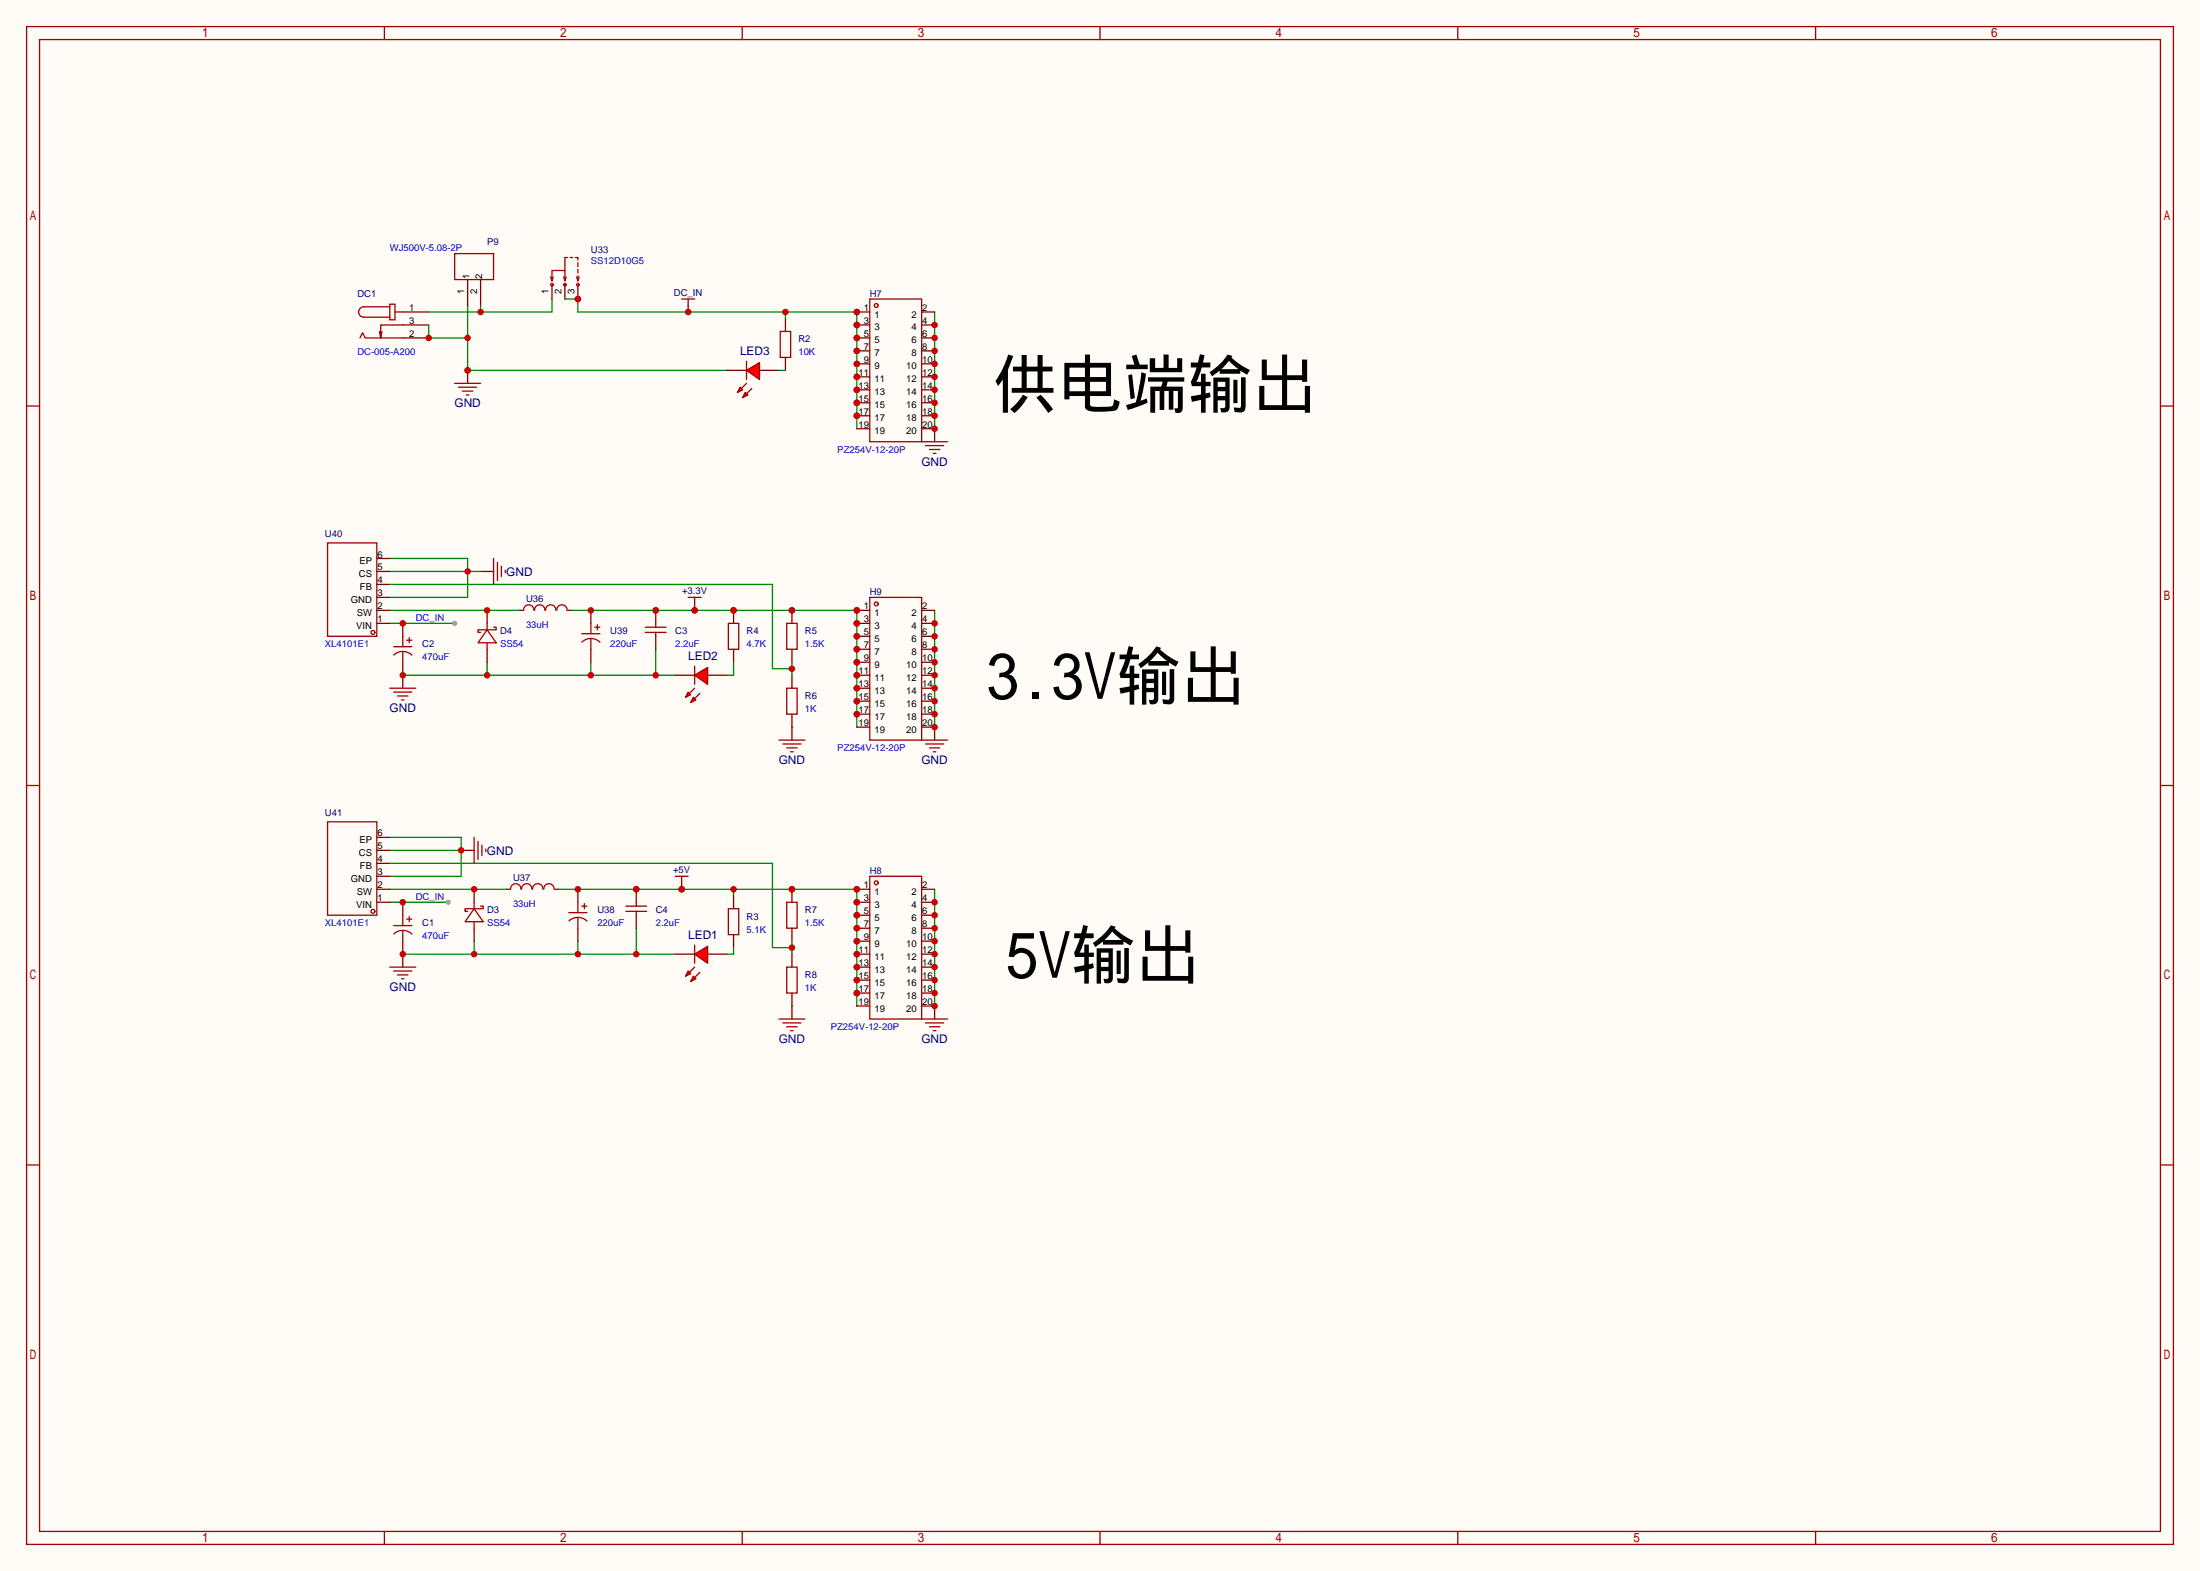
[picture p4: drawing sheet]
<svg xmlns="http://www.w3.org/2000/svg" width="431mm" height="308mm" viewBox="0 0 431 308" stroke-linecap="round" stroke-linejoin="round" font-family="sans-serif">
<path d="M0 0h430.8v307.6h-430.8z" fill="#fffcf7"/>
<g fill="none" stroke="#a10000" stroke-width=".25">
<path d="M5.2 5.2h420.4v297.2h-420.4zM7.7 7.7h415.3v292.1h-415.3zM75.3 5.2v2.5M145.3 5.2v2.5M215.4 5.2v2.5M285.5 5.2v2.5M355.5 5.2v2.5M76.3 59.6h1v3h-1zM5.2 79.5h2.5M70.5 66.2l.5-1 .5 1h7.4M74.8 64.9l-.3 1.3M76.3 60.1h-5.1a1.02 1.02 0 0 0-1 1 1.02 1.02 0 0 0 1 1h5.1"/>
<path d="M77.3 61.1h1.6M78.9 63.6h-4.4v2.6l-.2-1.3M423 79.5h2.6M5.2 153.8h2.5M423 153.8h2.6M5.2 228.1h2.5M423 228.1h2.6M75.3 299.8v2.6M145.3 299.8v2.6M215.4 299.8v2.6M285.5 299.8v2.6M355.5 299.8v2.6"/>
</g>
<path d="M78.9 63.6h5M78.9 66.2h5M78.9 61.1h5" fill="none" stroke="#870000" stroke-width=".25"/>
<path d="M91.6 59.8v12.7h50.8M83.9 63.6v2.6h7.7" fill="none" stroke="#008700" stroke-width=".25"/>
<g fill="#c00">
<circle cx="83.9" cy="66.2" r=".63"/>
<circle cx="91.6" cy="66.2" r=".63"/>
<circle cx="91.6" cy="72.5" r=".63"/>
</g>
<path d="M91.6 72.5v2.6" fill="none" stroke="#870000" stroke-width=".25"/>
<circle cx="91.6" cy="72.5" r=".63" fill="#c00"/>
<path d="M133.5 58.5h2.5M134.7 58.5v1.3M89 75.1h5.1M89.8 75.8h3.5M90.6 76.6h2M91.3 77.3h.5M146.2 70.7v3.6M152.8 64.9h2v5.1h-2z" fill="none" stroke="#a10000" stroke-width=".25"/>
<path d="M134.7 59.8v1.3M142.4 72.5h3.8M148.7 72.5h3.8M153.8 62.4v2.5M153.8 70v2.5" fill="none" stroke="#870000" stroke-width=".25"/>
<g fill="#f00" stroke="#a10000" stroke-width=".25">
<path d="M146.2 72.5l2.5-1.5v3.3z"/>
<path d="M145.9 76.8l.5 .5-1 .6z"/>
<path d="M144.9 75.8l.5 .5-1 .5z"/>
</g>
<path d="M89 49.7h7.6v5h-7.6zM146.2 75.1l-1 1M147.2 76.1l-1 1M180.5 86.5h5M181.2 87.2h3.6M182 88h2M182.8 88.8h.5" fill="none" stroke="#a10000" stroke-width=".25"/>
<path d="M94.1 59.8v1.3M108.1 58.5v2.6h-24.2M152.5 72.5h1.3M183 61.1v22.8" fill="none" stroke="#008700" stroke-width=".25"/>
<path d="M91.6 54.7v5.1M94.1 54.7v5.1M183 83.9v2.6" fill="none" stroke="#870000" stroke-width=".25"/>
<circle cx="94.1" cy="61.1" r=".63" fill="#c00"/>
<path d="M110.6 58.5h2.6v2.6h54.6v22.8M153.8 61.1v1.3" fill="none" stroke="#008700" stroke-width=".25"/>
<g fill="#c00">
<circle cx="167.8" cy="61.1" r=".63"/>
<circle cx="153.8" cy="61.1" r=".63"/>
<circle cx="134.7" cy="61.1" r=".63"/>
<circle cx="113.2" cy="58.5" r=".63"/>
<circle cx="167.8" cy="63.6" r=".63"/>
<circle cx="167.8" cy="66.2" r=".63"/>
<circle cx="167.8" cy="68.7" r=".63"/>
<circle cx="167.8" cy="71.2" r=".63"/>
<circle cx="167.8" cy="73.8" r=".63"/>
<circle cx="167.8" cy="76.3" r=".63"/>
<circle cx="167.8" cy="78.9" r=".63"/>
<circle cx="167.8" cy="81.4" r=".63"/>
</g>
<path d="M110.6 50.4v2.6" fill="none" stroke="#a10000" stroke-width=".25"/>
<path d="M108.1 56v2.5M110.6 55.5v3M113.2 56v2.5" fill="none" stroke="#870000" stroke-width=".25"/>
<circle cx="113.2" cy="58.5" r=".63" fill="#c00"/>
<g fill="none" stroke="#a10000" stroke-width=".25">
<path d="M107.8 54.2l.3 .8M108.1 55v-2h2.5v2M108.3 54.2l-.2 .8M110.4 54.2l.2 .8M110.6 50.4h.5M110.9 54.2l-.3 .8M111.6 50.4h.5M112.6 50.4h.6v.5M112.9 54.2l.3 .8M113.2 51.4v.8M113.2 52.7v.8M113.2 54v1"/>
<path d="M113.4 54.2l-.2 .8M92.8 164v5M93.6 164.7v3.6M94.4 165.5v2M95.1 166.2v.6"/>
<circle cx="108.1" cy="55.8" r=".25"/>
<circle cx="110.6" cy="55.8" r=".25"/>
<circle cx="113.2" cy="55.8" r=".25"/>
</g>
<path d="M90.3 166.5h2.5" fill="none" stroke="#870000" stroke-width=".25"/>
<path d="M76.3 166.5h14M76.3 164h14v7.6h-14" fill="none" stroke="#008700" stroke-width=".25"/>
<circle cx="90.3" cy="166.5" r=".63" fill="#c00"/>
<path d="M94.1 111.9h2.5" fill="none" stroke="#870000" stroke-width=".25"/>
<path d="M96.6 109.3v5.1M97.4 110.1v3.6M98.2 110.9v2M98.9 111.6v.5" fill="none" stroke="#a10000" stroke-width=".25"/>
<path d="M76.3 111.9h17.8M76.3 109.3h15.3v7.7h-15.3" fill="none" stroke="#008700" stroke-width=".25"/>
<circle cx="91.6" cy="111.9" r=".63" fill="#c00"/>
<path d="M77.1 126.6h3.5M77.1 128.3a2.54 2.54 0 0 1 3.6 0M78.9 124.6v2M78.9 127.6v2.1M79.6 125.3h1M80.1 124.8v1.1M78.9 179.2v2M79.6 180h1M80.1 179.5v1M77.1 181.2h3.5M77.1 182.9a2.54 2.54 0 0 1 3.6 0M78.9 182.2v2.1" fill="none" stroke="#a10000" stroke-width=".25"/>
<path d="M78.9 122v2.6M78.9 129.7v2.5M78.9 176.7v2.5M78.9 184.3v2.5" fill="none" stroke="#870000" stroke-width=".25"/>
<path d="M76.3 176.7h11.5" fill="none" stroke="#008700" stroke-width=".25"/>
<circle cx="78.9" cy="176.7" r=".63" fill="#c00"/>
<circle cx="87.8" cy="176.7" r=".51" fill="#999"/>
<path d="M76.3 122h12.7" fill="none" stroke="#008700" stroke-width=".25"/>
<circle cx="78.9" cy="122" r=".63" fill="#c00"/>
<circle cx="89" cy="122" r=".51" fill="#999"/>
<path d="M78.9 132.2v2.5M78.9 186.8v2.6" fill="none" stroke="#870000" stroke-width=".25"/>
<path d="M76.3 134.7h5.1M77.1 135.5h3.5M77.9 136.3h2M78.6 137h.5M76.3 189.4h5.1M77.1 190.1h3.5M77.9 190.9h2M78.6 191.6h.5" fill="none" stroke="#a10000" stroke-width=".25"/>
<path d="M78.9 186.8h53.3M92.8 184.3v2.5M113.2 184.3v2.5M124.6 181.7v5.1" fill="none" stroke="#008700" stroke-width=".25"/>
<g fill="#c00">
<circle cx="92.8" cy="186.8" r=".63"/>
<circle cx="78.9" cy="186.8" r=".63"/>
<circle cx="113.2" cy="186.8" r=".63"/>
<circle cx="124.6" cy="186.8" r=".63"/>
</g>
<path d="M78.9 132.2h53.3M95.4 129.7v2.5M115.7 129.7v2.5M128.4 127.1v5.1" fill="none" stroke="#008700" stroke-width=".25"/>
<g fill="#c00">
<circle cx="78.9" cy="132.2" r=".63"/>
<circle cx="95.4" cy="132.2" r=".63"/>
<circle cx="115.7" cy="132.2" r=".63"/>
<circle cx="128.4" cy="132.2" r=".63"/>
</g>
<g fill="none" stroke="#a10000" stroke-width=".25">
<path d="M102.5 119.5a1.01 1.01 0 0 1 1-1.1 1.01 1.01 0 0 1 1 1.1M104.7 119.5a1.01 1.01 0 0 1 1-1.1 1.01 1.01 0 0 1 1 1.1M106.8 119.5a1.01 1.01 0 0 1 1-1.1 1.01 1.01 0 0 1 1 1.1M109 119.5a1.01 1.01 0 0 1 1-1.1 1.01 1.01 0 0 1 1 1.1M100 174.1a1.01 1.01 0 0 1 1-1.1 1.01 1.01 0 0 1 1 1.1M102.1 174.1a1.01 1.01 0 0 1 1-1.1 1.01 1.01 0 0 1 1.1 1.1M104.3 174.1a1.01 1.01 0 0 1 1-1.1 1.01 1.01 0 0 1 1 1.1M106.5 174.1a1.01 1.01 0 0 1 1-1.1 1.01 1.01 0 0 1 1 1.1M111.4 178.7h3.5M113.2 176.7v2M113.2 179.7v2M113.9 177.4h1"/>
<path d="M114.4 176.9v1M111.4 180.3a2.54 2.54 0 0 1 3.5 0"/>
</g>
<path d="M101.7 119.5h.8M111.1 119.5h.8M99.2 174.1h.7M108.6 174.1h.7M113.2 174.1v2.6M113.2 181.7v2.6" fill="none" stroke="#870000" stroke-width=".25"/>
<path d="M109.3 174.1h58.5v22.9M143.6 174.1v1.3" fill="none" stroke="#008700" stroke-width=".25"/>
<g fill="#c00">
<circle cx="113.2" cy="174.1" r=".63"/>
<circle cx="124.6" cy="174.1" r=".63"/>
<circle cx="133.5" cy="174.1" r=".63"/>
<circle cx="143.6" cy="174.1" r=".63"/>
<circle cx="155.1" cy="174.1" r=".63"/>
<circle cx="167.8" cy="174.1" r=".63"/>
<circle cx="167.8" cy="176.7" r=".63"/>
<circle cx="167.8" cy="179.2" r=".63"/>
<circle cx="167.8" cy="181.7" r=".63"/>
<circle cx="167.8" cy="184.3" r=".63"/>
<circle cx="167.8" cy="186.8" r=".63"/>
<circle cx="167.8" cy="189.4" r=".63"/>
<circle cx="167.8" cy="191.9" r=".63"/>
<circle cx="167.8" cy="194.4" r=".63"/>
</g>
<path d="M113.9 124.1h3.6M113.9 125.7a2.54 2.54 0 0 1 3.6 0M115.7 122v2.1M115.7 125.1v2M116.5 122.8h1M117 122.3v1" fill="none" stroke="#a10000" stroke-width=".25"/>
<path d="M115.7 119.5v2.5M115.7 127.1v2.6" fill="none" stroke="#870000" stroke-width=".25"/>
<path d="M111.9 119.5h55.9v22.9" fill="none" stroke="#008700" stroke-width=".25"/>
<g fill="#c00">
<circle cx="115.7" cy="119.5" r=".63"/>
<circle cx="128.4" cy="119.5" r=".63"/>
<circle cx="136" cy="119.5" r=".63"/>
<circle cx="143.6" cy="119.5" r=".63"/>
<circle cx="155.1" cy="119.5" r=".63"/>
<circle cx="167.8" cy="119.5" r=".63"/>
<circle cx="167.8" cy="122" r=".63"/>
<circle cx="167.8" cy="124.6" r=".63"/>
<circle cx="167.8" cy="127.1" r=".63"/>
<circle cx="167.8" cy="129.7" r=".63"/>
<circle cx="167.8" cy="132.2" r=".63"/>
<circle cx="167.8" cy="134.7" r=".63"/>
<circle cx="167.8" cy="137.3" r=".63"/>
<circle cx="167.8" cy="139.8" r=".63"/>
</g>
<path d="M126.4 123.8h4M126.4 122.8h4" fill="none" stroke="#a10000" stroke-width=".25"/>
<path d="M128.4 119.5v2.5M128.4 124.6v2.5" fill="none" stroke="#870000" stroke-width=".25"/>
<circle cx="128.4" cy="119.5" r=".63" fill="#c00"/>
<path d="M128.4 122v.8M128.4 123.8v.8M122.6 178.4h4M122.6 177.4h4" fill="none" stroke="#a10000" stroke-width=".25"/>
<path d="M124.6 174.1v2.6M124.6 179.2v2.5" fill="none" stroke="#870000" stroke-width=".25"/>
<circle cx="124.6" cy="174.1" r=".63" fill="#c00"/>
<path d="M124.6 176.7v.7M124.6 178.4v.8" fill="none" stroke="#a10000" stroke-width=".25"/>
<path d="M133.5 172.8v1.3" fill="none" stroke="#870000" stroke-width=".25"/>
<circle cx="133.5" cy="174.1" r=".63" fill="#c00"/>
<path d="M132.2 171.6h2.5M133.5 171.6v1.2" fill="none" stroke="#a10000" stroke-width=".25"/>
<path d="M136 118.2v1.3" fill="none" stroke="#870000" stroke-width=".25"/>
<circle cx="136" cy="119.5" r=".63" fill="#c00"/>
<path d="M134.7 117h2.6M136 117v1.2M142.6 122h2.1v5.1h-2.1zM142.6 177.9h2.1v5.1h-2.1z" fill="none" stroke="#a10000" stroke-width=".25"/>
<path d="M143.6 119.5v2.5M143.6 175.4v2.5M143.6 183v2.5" fill="none" stroke="#870000" stroke-width=".25"/>
<circle cx="143.6" cy="119.5" r=".63" fill="#c00"/>
<path d="M143.6 127.1v2.6M132.2 186.8h3.8M138.6 186.8h3.8" fill="none" stroke="#870000" stroke-width=".25"/>
<path d="M136 185v3.6" fill="none" stroke="#a10000" stroke-width=".25"/>
<g fill="#f00" stroke="#a10000" stroke-width=".25">
<path d="M136 186.8l2.6-1.5v3.3z"/>
<path d="M135.8 191.1l.5 .5-1 .6z"/>
<path d="M134.7 190.1l.6 .5-1.1 .5z"/>
</g>
<path d="M136 130.4v3.6M136 189.4l-1 1M137 190.4l-1 1" fill="none" stroke="#a10000" stroke-width=".25"/>
<path d="M132.2 132.2h3.8M138.6 132.2h3.8" fill="none" stroke="#870000" stroke-width=".25"/>
<g fill="#f00" stroke="#a10000" stroke-width=".25">
<path d="M136 132.2l2.6-1.5v3.3z"/>
<path d="M135.8 136.5l.5 .5-1 .5z"/>
<path d="M134.7 135.5l.6 .5-1.1 .5z"/>
</g>
<g fill="none" stroke="#a10000" stroke-width=".25">
<path d="M95.4 123.3l1.8 2.6h-3.6zM95.4 122v1.3M95.4 125.9v1.2M96.6 122.8h.6v.5h-3.6v.5h.5M136 134.7l-1 1.1M137 135.8l-1 1M180.5 144.9h5M181.2 145.7h3.6M182 146.4h2M182.8 147.2h.5M92.8 177.9l1.8 2.6h-3.5zM92.8 176.7v1.2"/>
<path d="M94.1 177.4h.5v.5h-3.5v.5h.5M92.8 180.5v1.2M180.5 199.5h5M181.2 200.3h3.6M182 201h2M182.8 201.8h.5"/>
</g>
<path d="M183 119.5v22.9M143.6 129.7v2.5h-1.2M76.3 174.1h22.9M183 174.1v22.9M143.6 185.5v1.3h-1.2" fill="none" stroke="#008700" stroke-width=".25"/>
<path d="M95.4 119.5v2.5M95.4 127.1v2.6M183 142.4v2.5M92.8 174.1v2.6M92.8 181.7v2.6M183 197v2.5" fill="none" stroke="#870000" stroke-width=".25"/>
<circle cx="92.8" cy="174.1" r=".63" fill="#c00"/>
<path d="M76.3 119.5h25.4" fill="none" stroke="#008700" stroke-width=".25"/>
<circle cx="95.4" cy="119.5" r=".63" fill="#c00"/>
<g fill="none" stroke="#a10000" stroke-width=".25">
<path d="M64.1 106.3h9.7v18.3h-9.7zM154.1 122h2v5.1h-2z"/>
<circle cx="73" cy="123.8" r=".38"/>
</g>
<path d="M73.8 119.5h2.5M73.8 117h2.5M73.8 114.4h2.5M73.8 111.9h2.5M73.8 109.3h2.5M155.1 119.5v2.5M73.8 122h2.5" fill="none" stroke="#870000" stroke-width=".25"/>
<circle cx="155.1" cy="119.5" r=".63" fill="#c00"/>
<path d="M155.1 127.1v2.6M155.1 132.2v2.5M155.1 139.8v5.1" fill="none" stroke="#870000" stroke-width=".25"/>
<path d="M154.1 134.7h2v5.1h-2zM152.5 144.9h5.1M153.3 145.7h3.5M154.1 146.4h2M154.8 147.2h.5" fill="none" stroke="#a10000" stroke-width=".25"/>
<path d="M76.3 114.4h75v16.5h3.8M155.1 129.7v2.5M155.1 142.4h.1" fill="none" stroke="#008700" stroke-width=".25"/>
<circle cx="155.1" cy="130.9" r=".63" fill="#c00"/>
<g fill="none" stroke="#a10000" stroke-width=".25">
<path d="M64.1 160.9h9.7v18.3h-9.7zM154.1 176.7h2v5h-2z"/>
<circle cx="73" cy="178.4" r=".38"/>
</g>
<path d="M73.8 176.7h2.5M73.8 174.1h2.5M73.8 171.6h2.5M73.8 169h2.5M73.8 166.5h2.5M73.8 164h2.5M155.1 174.1v2.6" fill="none" stroke="#870000" stroke-width=".25"/>
<circle cx="155.1" cy="174.1" r=".63" fill="#c00"/>
<path d="M155.1 181.7v2.6M155.1 186.8v2.6M155.1 194.4v5.1" fill="none" stroke="#870000" stroke-width=".25"/>
<path d="M152.5 199.5h5.1M154.1 189.4h2v5h-2zM153.3 200.3h3.5M154.1 201h2M154.8 201.8h.5" fill="none" stroke="#a10000" stroke-width=".25"/>
<path d="M76.3 169h75v16.5h3.8M155.1 197h.1M155.1 184.3v2.5" fill="none" stroke="#008700" stroke-width=".25"/>
<circle cx="155.1" cy="185.5" r=".63" fill="#c00"/>
<g fill="none" stroke="#a10000" stroke-width=".25">
<path d="M170.3 117h10.2v27.9h-10.2z"/>
<circle cx="171.6" cy="118.2" r=".38"/>
</g>
<path d="M167.8 119.5h2.5" fill="none" stroke="#870000" stroke-width=".25"/>
<circle cx="167.8" cy="119.5" r=".63" fill="#c00"/>
<path d="M180.5 142.4h2.5" fill="none" stroke="#870000" stroke-width=".25"/>
<circle cx="183" cy="142.4" r=".63" fill="#c00"/>
<path d="M167.8 122h2.5" fill="none" stroke="#870000" stroke-width=".25"/>
<circle cx="167.8" cy="122" r=".63" fill="#c00"/>
<path d="M180.5 139.8h2.5" fill="none" stroke="#870000" stroke-width=".25"/>
<circle cx="183" cy="139.8" r=".63" fill="#c00"/>
<path d="M167.8 124.6h2.5" fill="none" stroke="#870000" stroke-width=".25"/>
<circle cx="167.8" cy="124.6" r=".63" fill="#c00"/>
<path d="M180.5 137.3h2.5" fill="none" stroke="#870000" stroke-width=".25"/>
<circle cx="183" cy="137.3" r=".63" fill="#c00"/>
<path d="M167.8 127.1h2.5" fill="none" stroke="#870000" stroke-width=".25"/>
<circle cx="167.8" cy="127.1" r=".63" fill="#c00"/>
<path d="M180.5 134.7h2.5" fill="none" stroke="#870000" stroke-width=".25"/>
<circle cx="183" cy="134.7" r=".63" fill="#c00"/>
<path d="M167.8 129.7h2.5" fill="none" stroke="#870000" stroke-width=".25"/>
<circle cx="167.8" cy="129.7" r=".63" fill="#c00"/>
<path d="M180.5 132.2h2.5" fill="none" stroke="#870000" stroke-width=".25"/>
<circle cx="183" cy="132.2" r=".63" fill="#c00"/>
<path d="M167.8 132.2h2.5" fill="none" stroke="#870000" stroke-width=".25"/>
<circle cx="167.8" cy="132.2" r=".63" fill="#c00"/>
<path d="M180.5 129.7h2.5" fill="none" stroke="#870000" stroke-width=".25"/>
<circle cx="183" cy="129.7" r=".63" fill="#c00"/>
<path d="M167.8 134.7h2.5" fill="none" stroke="#870000" stroke-width=".25"/>
<circle cx="167.8" cy="134.7" r=".63" fill="#c00"/>
<path d="M180.5 127.1h2.5" fill="none" stroke="#870000" stroke-width=".25"/>
<circle cx="183" cy="127.1" r=".63" fill="#c00"/>
<path d="M167.8 137.3h2.5" fill="none" stroke="#870000" stroke-width=".25"/>
<circle cx="167.8" cy="137.3" r=".63" fill="#c00"/>
<path d="M180.5 124.6h2.5" fill="none" stroke="#870000" stroke-width=".25"/>
<circle cx="183" cy="124.6" r=".63" fill="#c00"/>
<path d="M167.8 139.8h2.5" fill="none" stroke="#870000" stroke-width=".25"/>
<circle cx="167.8" cy="139.8" r=".63" fill="#c00"/>
<path d="M180.5 122h2.5" fill="none" stroke="#870000" stroke-width=".25"/>
<circle cx="183" cy="122" r=".63" fill="#c00"/>
<path d="M180.5 119.5h2.5M167.8 142.4h2.5M167.8 174.1h2.5" fill="none" stroke="#870000" stroke-width=".25"/>
<g fill="none" stroke="#a10000" stroke-width=".25">
<path d="M170.3 171.6h10.2v27.9h-10.2z"/>
<circle cx="171.6" cy="172.8" r=".38"/>
</g>
<circle cx="167.8" cy="174.1" r=".63" fill="#c00"/>
<path d="M180.5 197h2.5" fill="none" stroke="#870000" stroke-width=".25"/>
<circle cx="183" cy="197" r=".63" fill="#c00"/>
<path d="M167.8 176.7h2.5" fill="none" stroke="#870000" stroke-width=".25"/>
<circle cx="167.8" cy="176.7" r=".63" fill="#c00"/>
<path d="M180.5 194.4h2.5" fill="none" stroke="#870000" stroke-width=".25"/>
<circle cx="183" cy="194.4" r=".63" fill="#c00"/>
<path d="M167.8 179.2h2.5" fill="none" stroke="#870000" stroke-width=".25"/>
<circle cx="167.8" cy="179.2" r=".63" fill="#c00"/>
<path d="M180.5 191.9h2.5" fill="none" stroke="#870000" stroke-width=".25"/>
<circle cx="183" cy="191.9" r=".63" fill="#c00"/>
<path d="M167.8 181.7h2.5" fill="none" stroke="#870000" stroke-width=".25"/>
<circle cx="167.8" cy="181.7" r=".63" fill="#c00"/>
<path d="M180.5 189.4h2.5" fill="none" stroke="#870000" stroke-width=".25"/>
<circle cx="183" cy="189.4" r=".63" fill="#c00"/>
<path d="M167.8 184.3h2.5" fill="none" stroke="#870000" stroke-width=".25"/>
<circle cx="167.8" cy="184.3" r=".63" fill="#c00"/>
<path d="M180.5 186.8h2.5" fill="none" stroke="#870000" stroke-width=".25"/>
<circle cx="183" cy="186.8" r=".63" fill="#c00"/>
<path d="M167.8 186.8h2.5" fill="none" stroke="#870000" stroke-width=".25"/>
<circle cx="167.8" cy="186.8" r=".63" fill="#c00"/>
<path d="M180.5 184.3h2.5" fill="none" stroke="#870000" stroke-width=".25"/>
<circle cx="183" cy="184.3" r=".63" fill="#c00"/>
<path d="M167.8 189.4h2.5" fill="none" stroke="#870000" stroke-width=".25"/>
<circle cx="167.8" cy="189.4" r=".63" fill="#c00"/>
<path d="M180.5 181.7h2.5" fill="none" stroke="#870000" stroke-width=".25"/>
<circle cx="183" cy="181.7" r=".63" fill="#c00"/>
<path d="M167.8 191.9h2.5" fill="none" stroke="#870000" stroke-width=".25"/>
<circle cx="167.8" cy="191.9" r=".63" fill="#c00"/>
<path d="M180.5 179.2h2.5" fill="none" stroke="#870000" stroke-width=".25"/>
<circle cx="183" cy="179.2" r=".63" fill="#c00"/>
<path d="M167.8 194.4h2.5" fill="none" stroke="#870000" stroke-width=".25"/>
<circle cx="167.8" cy="194.4" r=".63" fill="#c00"/>
<path d="M180.5 176.7h2.5" fill="none" stroke="#870000" stroke-width=".25"/>
<circle cx="183" cy="176.7" r=".63" fill="#c00"/>
<path d="M167.8 61.1h2.5M180.5 174.1h2.5M167.8 197h2.5" fill="none" stroke="#870000" stroke-width=".25"/>
<g fill="none" stroke="#a10000" stroke-width=".25">
<path d="M170.3 58.5h10.2v28h-10.2z"/>
<circle cx="171.6" cy="59.8" r=".38"/>
</g>
<circle cx="167.8" cy="61.1" r=".63" fill="#c00"/>
<path d="M180.5 83.9h2.5" fill="none" stroke="#870000" stroke-width=".25"/>
<circle cx="183" cy="83.9" r=".63" fill="#c00"/>
<path d="M167.8 63.6h2.5" fill="none" stroke="#870000" stroke-width=".25"/>
<circle cx="167.8" cy="63.6" r=".63" fill="#c00"/>
<path d="M180.5 81.4h2.5" fill="none" stroke="#870000" stroke-width=".25"/>
<circle cx="183" cy="81.4" r=".63" fill="#c00"/>
<path d="M167.8 66.2h2.5" fill="none" stroke="#870000" stroke-width=".25"/>
<circle cx="167.8" cy="66.2" r=".63" fill="#c00"/>
<path d="M180.5 78.9h2.5" fill="none" stroke="#870000" stroke-width=".25"/>
<circle cx="183" cy="78.9" r=".63" fill="#c00"/>
<path d="M167.8 68.7h2.5" fill="none" stroke="#870000" stroke-width=".25"/>
<circle cx="167.8" cy="68.7" r=".63" fill="#c00"/>
<path d="M180.5 76.3h2.5" fill="none" stroke="#870000" stroke-width=".25"/>
<circle cx="183" cy="76.3" r=".63" fill="#c00"/>
<path d="M167.8 71.2h2.5" fill="none" stroke="#870000" stroke-width=".25"/>
<circle cx="167.8" cy="71.2" r=".63" fill="#c00"/>
<path d="M180.5 73.8h2.5" fill="none" stroke="#870000" stroke-width=".25"/>
<circle cx="183" cy="73.8" r=".63" fill="#c00"/>
<path d="M167.8 73.8h2.5" fill="none" stroke="#870000" stroke-width=".25"/>
<circle cx="167.8" cy="73.8" r=".63" fill="#c00"/>
<path d="M180.5 71.2h2.5" fill="none" stroke="#870000" stroke-width=".25"/>
<circle cx="183" cy="71.2" r=".63" fill="#c00"/>
<path d="M167.8 76.3h2.5" fill="none" stroke="#870000" stroke-width=".25"/>
<circle cx="167.8" cy="76.3" r=".63" fill="#c00"/>
<path d="M180.5 68.7h2.5" fill="none" stroke="#870000" stroke-width=".25"/>
<circle cx="183" cy="68.7" r=".63" fill="#c00"/>
<path d="M167.8 78.9h2.5" fill="none" stroke="#870000" stroke-width=".25"/>
<circle cx="167.8" cy="78.9" r=".63" fill="#c00"/>
<path d="M180.5 66.2h2.5" fill="none" stroke="#870000" stroke-width=".25"/>
<circle cx="183" cy="66.2" r=".63" fill="#c00"/>
<path d="M167.8 81.4h2.5" fill="none" stroke="#870000" stroke-width=".25"/>
<circle cx="167.8" cy="81.4" r=".63" fill="#c00"/>
<path d="M180.5 63.6h2.5" fill="none" stroke="#870000" stroke-width=".25"/>
<circle cx="183" cy="63.6" r=".63" fill="#c00"/>
<path d="M180.5 61.1h2.5M167.8 83.9h2.5" fill="none" stroke="#870000" stroke-width=".25"/>
<g font-size="12.7">
<text x="194.4" y="79.7">供电端输出</text>
<text x="193.2" y="136.8">3.3V输出</text>
<text x="197" y="191.4">5V输出</text>
</g>
<g font-size="2.3" fill="#000080">
<text x="144.9" y="69.6">LED3</text>
<text x="89" y="79.7">GND</text>
<text x="180.4" y="91.1">GND</text>
<text x="99.1" y="112.7">GND</text>
<text x="134.7" y="129.2">LED2</text>
<text x="76.3" y="139.4">GND</text>
<text x="152.5" y="149.6">GND</text>
<text x="180.4" y="149.6">GND</text>
<text x="95.3" y="167.3">GND</text>
<text x="134.7" y="183.9">LED1</text>
<text x="76.3" y="194">GND</text>
<text x="152.5" y="204.2">GND</text>
<text x="180.4" y="204.2">GND</text>
</g>
<g font-size="1.9" fill="#000080">
<text x="95.4" y="48">P9</text>
<text x="115.7" y="49.5">U33</text>
<text x="70" y="58.1">DC1</text>
<text x="132" y="57.9">DC_IN</text>
<text x="170.3" y="58.1">H7</text>
<text x="156.3" y="67">R2</text>
<text x="63.6" y="105.1">U40</text>
<text x="103" y="117.8">U36</text>
<text x="133.6" y="116.3">+3.3V</text>
<text x="170.3" y="116.5">H9</text>
<text x="97.9" y="124.2">D4</text>
<text x="119.5" y="124.2">U39</text>
<text x="132.2" y="124.2">C3</text>
<text x="146.2" y="124.2">R4</text>
<text x="157.6" y="124.2">R5</text>
<text x="82.7" y="126.7">C2</text>
<text x="157.6" y="136.9">R6</text>
<text x="63.6" y="159.7">U41</text>
<text x="100.5" y="172.4">U37</text>
<text x="131.8" y="170.9">+5V</text>
<text x="170.3" y="171.2">H8</text>
<text x="95.4" y="178.8">D3</text>
<text x="117" y="178.8">U38</text>
<text x="128.4" y="178.8">C4</text>
<text x="157.6" y="178.8">R7</text>
<text x="82.7" y="181.3">C1</text>
<text x="146.2" y="180">R3</text>
<text x="157.6" y="191.5">R8</text>
</g>
<g font-size="1.9" fill="#00f">
<text x="76.3" y="49.2">WJ500V-5.08-2P</text>
<text x="115.7" y="51.8">SS12D10G5</text>
<text x="70" y="69.6">DC-005-A200</text>
<text x="156.3" y="69.6">10K</text>
<text x="164" y="88.6">PZ254V-12-20P</text>
<text x="81.4" y="121.6">DC_IN</text>
<text x="103" y="122.9">33uH</text>
<text x="63.6" y="126.7">XL4101E1</text>
<text x="82.7" y="129.2">470uF</text>
<text x="97.9" y="126.7">SS54</text>
<text x="119.5" y="126.7">220uF</text>
<text x="132.2" y="126.7">2.2uF</text>
<text x="146.2" y="126.7">4.7K</text>
<text x="157.6" y="126.7">1.5K</text>
<text x="157.6" y="139.4">1K</text>
<text x="164" y="147">PZ254V-12-20P</text>
<text x="81.4" y="176.2">DC_IN</text>
<text x="100.5" y="177.5">33uH</text>
<text x="63.6" y="181.3">XL4101E1</text>
<text x="82.7" y="183.9">470uF</text>
<text x="95.4" y="181.3">SS54</text>
<text x="117" y="181.3">220uF</text>
<text x="128.4" y="181.3">2.2uF</text>
<text x="146.2" y="182.6">5.1K</text>
<text x="157.6" y="181.3">1.5K</text>
<text x="157.6" y="194">1K</text>
<text x="162.7" y="201.6">PZ254V-12-20P</text>
</g>
<g font-size="1.9">
<text x="90.9" y="57.5" transform="rotate(-90 90.9 57.5)">1</text>
<text x="91.9" y="54.7" transform="rotate(-90 91.9 54.7)">1</text>
<text x="93.4" y="57.5" transform="rotate(-90 93.4 57.5)">2</text>
<text x="94.4" y="54.7" transform="rotate(-90 94.4 54.7)">2</text>
<text x="107.4" y="57.5" transform="rotate(-90 107.4 57.5)">1</text>
<text x="109.9" y="57.5" transform="rotate(-90 109.9 57.5)">2</text>
<text x="112.5" y="57.5" transform="rotate(-90 112.5 57.5)">3</text>
<text x="80.1" y="63.4">3</text>
<text x="80.1" y="66">2</text>
<text x="80.1" y="60.9">1</text>
<text x="169.1" y="60.9">1</text>
<text x="169.1" y="63.4">3</text>
<text x="169.1" y="66">5</text>
<text x="171.2" y="62.2">1</text>
<text x="171.2" y="64.7">3</text>
<text x="178.5" y="64.7">4</text>
<text x="178.5" y="62.2">2</text>
<text x="180.6" y="66">6</text>
<text x="180.6" y="63.4">4</text>
<text x="180.6" y="60.9">2</text>
<text x="169.1" y="68.5">7</text>
<text x="169.1" y="71.1">9</text>
<text x="171.2" y="67.2">5</text>
<text x="171.2" y="69.8">7</text>
<text x="178.5" y="69.8">8</text>
<text x="178.5" y="67.2">6</text>
<text x="180.6" y="71.1">10</text>
<text x="180.6" y="68.5">8</text>
<text x="168.1" y="73.6">11</text>
<text x="168.1" y="76.1">13</text>
<text x="171.2" y="72.3">9</text>
<text x="171.2" y="74.9">11</text>
<text x="171.2" y="77.4">13</text>
<text x="177.5" y="77.4">14</text>
<text x="177.5" y="74.9">12</text>
<text x="177.5" y="72.3">10</text>
<text x="180.6" y="76.1">14</text>
<text x="180.6" y="73.6">12</text>
<text x="168.1" y="78.7">15</text>
<text x="168.1" y="81.2">17</text>
<text x="168.1" y="83.8">19</text>
<text x="171.2" y="79.9">15</text>
<text x="171.2" y="82.5">17</text>
<text x="177.5" y="82.5">18</text>
<text x="177.5" y="79.9">16</text>
<text x="180.6" y="83.8">20</text>
<text x="180.6" y="81.2">18</text>
<text x="180.6" y="78.7">16</text>
<text x="171.2" y="85">19</text>
<text x="177.5" y="85">20</text>
<text x="70.3" y="113">CS</text>
<text x="70.4" y="110.4">EP</text>
<text x="73.9" y="111.7">5</text>
<text x="73.9" y="109.2">6</text>
<text x="68.7" y="118">GND</text>
<text x="70.5" y="115.5">FB</text>
<text x="73.9" y="119.3">2</text>
<text x="73.9" y="116.8">3</text>
<text x="73.9" y="114.2">4</text>
<text x="169.1" y="119.3">1</text>
<text x="180.6" y="119.3">2</text>
<text x="69.7" y="123.1">VIN</text>
<text x="69.8" y="120.6">SW</text>
<text x="73.9" y="121.9">1</text>
<text x="169.1" y="121.9">3</text>
<text x="169.1" y="124.4">5</text>
<text x="171.2" y="120.6">1</text>
<text x="171.2" y="123.1">3</text>
<text x="171.2" y="125.7">5</text>
<text x="178.5" y="125.7">6</text>
<text x="178.5" y="123.1">4</text>
<text x="178.5" y="120.6">2</text>
<text x="180.6" y="124.4">6</text>
<text x="180.6" y="121.9">4</text>
<text x="169.1" y="126.9">7</text>
<text x="169.1" y="129.5">9</text>
<text x="171.2" y="128.2">7</text>
<text x="171.2" y="130.7">9</text>
<text x="177.5" y="130.7">10</text>
<text x="178.5" y="128.2">8</text>
<text x="180.6" y="129.5">10</text>
<text x="180.6" y="126.9">8</text>
<text x="168.1" y="132">11</text>
<text x="168.1" y="134.6">13</text>
<text x="168.1" y="137.1">15</text>
<text x="171.2" y="133.3">11</text>
<text x="171.2" y="135.8">13</text>
<text x="177.5" y="135.8">14</text>
<text x="177.5" y="133.3">12</text>
<text x="180.6" y="137.1">16</text>
<text x="180.6" y="134.6">14</text>
<text x="180.6" y="132">12</text>
<text x="168.1" y="139.6">17</text>
<text x="168.1" y="142.2">19</text>
<text x="171.2" y="138.4">15</text>
<text x="171.2" y="140.9">17</text>
<text x="171.2" y="143.4">19</text>
<text x="177.5" y="143.4">20</text>
<text x="177.5" y="140.9">18</text>
<text x="177.5" y="138.4">16</text>
<text x="180.6" y="142.2">20</text>
<text x="180.6" y="139.6">18</text>
<text x="70.3" y="167.6">CS</text>
<text x="70.4" y="165">EP</text>
<text x="73.9" y="166.3">5</text>
<text x="73.9" y="163.8">6</text>
<text x="68.7" y="172.7">GND</text>
<text x="70.5" y="170.1">FB</text>
<text x="73.9" y="173.9">2</text>
<text x="73.9" y="171.4">3</text>
<text x="73.9" y="168.8">4</text>
<text x="169.1" y="173.9">1</text>
<text x="180.6" y="173.9">2</text>
<text x="69.7" y="177.7">VIN</text>
<text x="69.8" y="175.2">SW</text>
<text x="73.9" y="176.5">1</text>
<text x="169.1" y="176.5">3</text>
<text x="169.1" y="179">5</text>
<text x="171.2" y="175.2">1</text>
<text x="171.2" y="177.7">3</text>
<text x="178.5" y="177.7">4</text>
<text x="178.5" y="175.2">2</text>
<text x="180.6" y="179">6</text>
<text x="180.6" y="176.5">4</text>
<text x="169.1" y="181.5">7</text>
<text x="169.1" y="184.1">9</text>
<text x="171.2" y="180.3">5</text>
<text x="171.2" y="182.8">7</text>
<text x="171.2" y="185.4">9</text>
<text x="177.5" y="185.4">10</text>
<text x="178.5" y="182.8">8</text>
<text x="178.5" y="180.3">6</text>
<text x="180.6" y="184.1">10</text>
<text x="180.6" y="181.5">8</text>
<text x="168.1" y="186.6">11</text>
<text x="168.1" y="189.2">13</text>
<text x="168.1" y="191.7">15</text>
<text x="171.2" y="187.9">11</text>
<text x="171.2" y="190.4">13</text>
<text x="177.5" y="190.4">14</text>
<text x="177.5" y="187.9">12</text>
<text x="180.6" y="191.7">16</text>
<text x="180.6" y="189.2">14</text>
<text x="180.6" y="186.6">12</text>
<text x="168.1" y="194.2">17</text>
<text x="168.1" y="196.8">19</text>
<text x="171.2" y="193">15</text>
<text x="171.2" y="195.5">17</text>
<text x="177.5" y="195.5">18</text>
<text x="177.5" y="193">16</text>
<text x="180.6" y="196.8">20</text>
<text x="180.6" y="194.2">18</text>
<text x="171.2" y="198.1">19</text>
<text x="177.5" y="198.1">20</text>
</g>
</svg>
